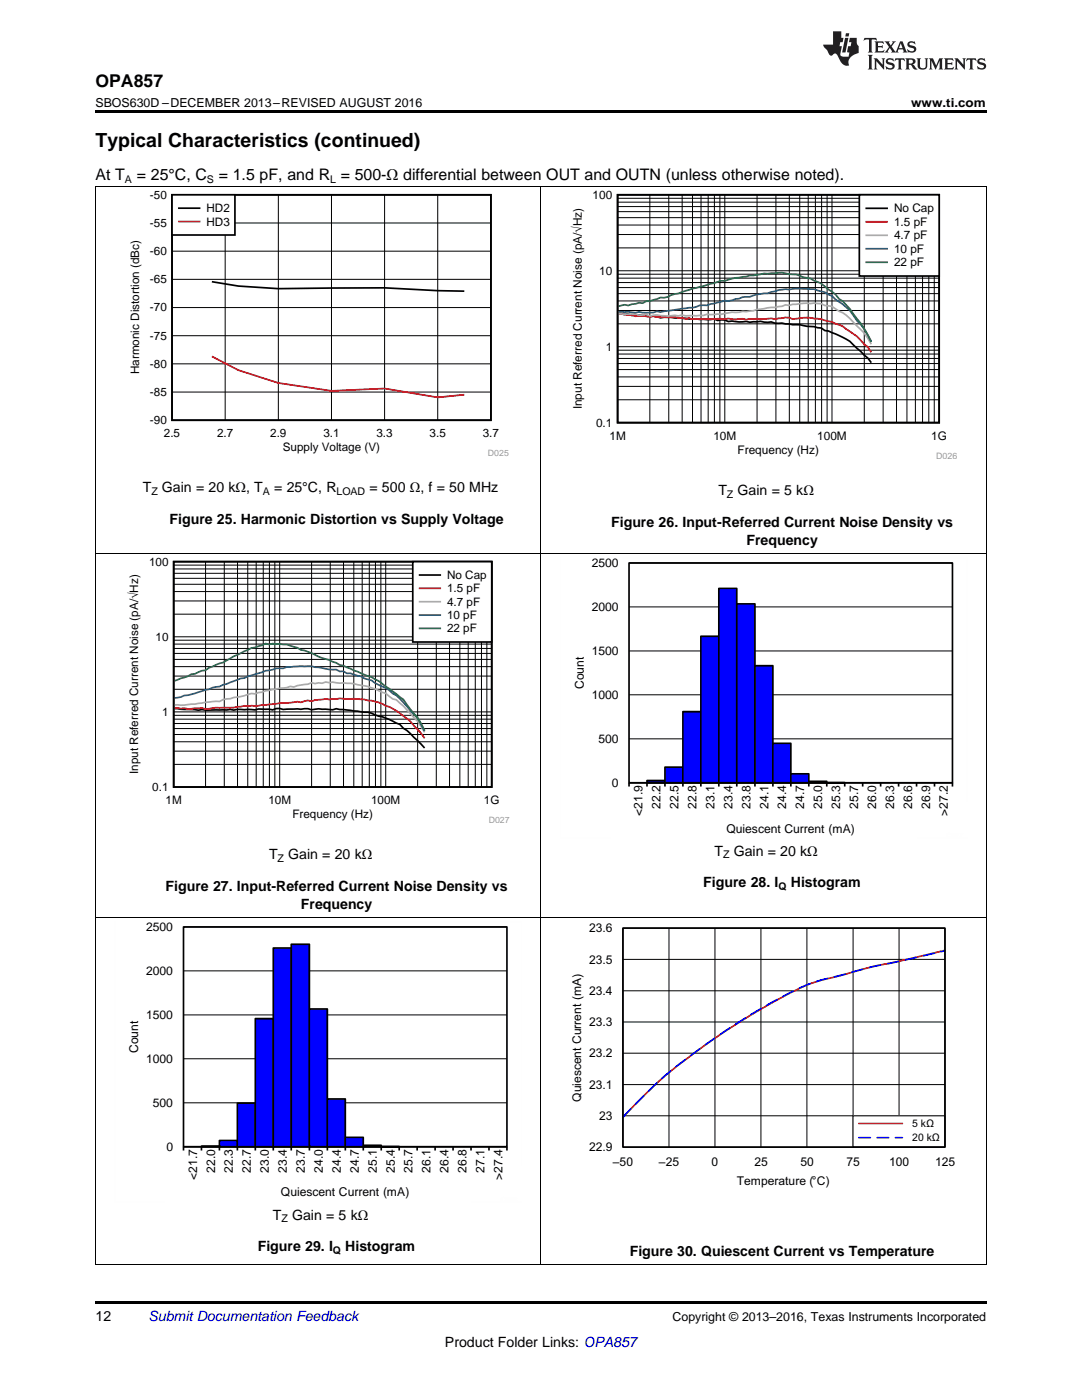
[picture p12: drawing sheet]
<svg xmlns="http://www.w3.org/2000/svg" width="216mm" height="279mm" viewBox="0 0 216 279" stroke-linecap="round" stroke-linejoin="round" font-family="sans-serif">
<path d="M19 259.7h177.8v.5h-177.8z" fill="#000"/>
<path d="M19.1 183.1v69.3M36.6 193.8h64.5M36.6 185h64.5M107.9 183.1v69.3M196.8 183.1v69.3M36.6 211.3h64.5M36.6 202.5h64.5M36.6 220.1h64.5M19 252.3h177.8" fill="none" stroke="#000" stroke-width=".2"/>
<path d="M36.6 185h64.6v43.9h-64.6zM40.2 228.7h3.6v.2h-3.6z" fill="none" stroke="#000" stroke-width=".33"/>
<path d="M40.2 228.8h3.6" fill="none" stroke="#00f" stroke-width=".2"/>
<path d="M43.8 227.6h3.6v1.3h-3.6z" fill-rule="evenodd" fill="#00f"/>
<path d="M43.8 227.6h3.6v1.3h-3.6z" fill="none" stroke="#000" stroke-width=".33"/>
<path d="M47.4 220.2h3.5v8.7h-3.5z" fill-rule="evenodd" fill="#00f"/>
<path d="M47.4 220.2h3.5v8.7h-3.5z" fill="none" stroke="#000" stroke-width=".33"/>
<path d="M50.9 203.3h3.6v25.6h-3.6z" fill-rule="evenodd" fill="#00f"/>
<path d="M50.9 203.3h3.6v25.6h-3.6z" fill="none" stroke="#000" stroke-width=".33"/>
<path d="M54.5 189.2h3.6v39.7h-3.6z" fill-rule="evenodd" fill="#00f"/>
<path d="M54.5 189.2h3.6v39.7h-3.6z" fill="none" stroke="#000" stroke-width=".33"/>
<path d="M58.1 188.4h3.6v40.5h-3.6z" fill-rule="evenodd" fill="#00f"/>
<path d="M58.1 188.4h3.6v40.5h-3.6z" fill="none" stroke="#000" stroke-width=".33"/>
<path d="M61.7 201.4h3.6v27.5h-3.6z" fill-rule="evenodd" fill="#00f"/>
<path d="M61.7 201.4h3.6v27.5h-3.6z" fill="none" stroke="#000" stroke-width=".33"/>
<path d="M65.3 219.3h3.6v9.6h-3.6z" fill-rule="evenodd" fill="#00f"/>
<path d="M65.3 219.3h3.6v9.6h-3.6z" fill="none" stroke="#000" stroke-width=".33"/>
<path d="M68.9 227h3.6v1.9h-3.6z" fill-rule="evenodd" fill="#00f"/>
<g fill="none" stroke="#000" stroke-width=".33">
<path d="M36.6 229.6v-.7h64.6v.7M40.2 228.9v.7M43.8 228.9v.7M47.4 228.9v.7M50.9 228.9v.7M54.5 228.9v.7M58.1 228.9v.7M61.7 228.9v.7M65.3 228.9v.7M68.9 227h3.6v1.9h-3.6zM68.9 228.9v.7M72.5 228.6h3.6v.3h-3.6z"/>
<path d="M72.5 228.9v.7M76.1 228.8l3.6 .1zM76.1 228.9v.7M79.7 228.9v.7M83.2 228.9v.7M86.8 228.9v.7M90.4 228.9v.7M94 228.9v.7M97.6 228.9v.7"/>
</g>
<path d="M72.5 228.7h3.6" fill="none" stroke="#00f" stroke-width=".29"/>
<path d="M76.1 228.8h3.6" fill="none" stroke="#00f" stroke-width=".2"/>
<path d="M22.9 183.9v56.1M35.4 183.9h68.7M104.1 183.9v48.7M22.9 239.9h10M94.1 239.9h10" fill="none" stroke="#fefefe" stroke-width=".2" stroke-dasharray=".4 .1" stroke-linecap="butt"/>
<g fill="none" stroke="#000" stroke-width=".2">
<path d="M124.3 185.2h64.3v43.7h-64.3zM124.3 197.7h64.3M124.3 191.5h64.3M133.5 185.2v43.7M142.7 185.2v43.7M151.8 185.2v43.7M161 185.2v43.7M170.2 185.2v43.7M179.4 185.2v43.7M124.3 216.5h64.3M124.3 210.2h64.3M124.3 204h64.3"/>
<path d="M124.3 222.7h64.3"/>
</g>
<path d="M188.5 189.7l-7.5 1.8a114.1 114.1 0 0 0-14.1 3.4 35.6 35.6 0 0 0-12.3 4.9 132.1 132.1 0 0 0-24.5 17.3l-5.8 5.9" fill="none" stroke="#f00" stroke-width=".33"/>
<path d="M124.3 223l.5-.6a92.6 92.6 0 0 1 18.8-15.9 106.8 106.8 0 0 1 18.3-10.3l5-1.3a143.7 143.7 0 0 1 15-3.6l6.6-1.6" fill="none" stroke="#00f" stroke-width=".33" stroke-dasharray="2.3 1.3"/>
<path d="M170.2 222.7h18.3v6.2h-18.3z" fill-rule="evenodd" fill="#fff"/>
<path d="M19.1 110.4v72.7M107.9 110.4v72.7M125.5 112.4h64.5M196.8 110.4v72.7M125.5 138.7h64.5M125.5 129.9h64.5M125.5 121.1h64.5M125.5 147.5h64.5M19 183h177.8M170.2 222.7h18.3v6.2h-18.3z" fill="none" stroke="#000" stroke-width=".2"/>
<path d="M171.3 224.2h8.8" fill="none" stroke="#f00" stroke-width=".33"/>
<path d="M171.3 227h8.8" fill="none" stroke="#00f" stroke-width=".33" stroke-dasharray="2.3 1.3"/>
<path d="M114.1 237h2.8M185.2 237h5.4" fill="none" stroke="#fff" stroke-width=".2" stroke-dasharray=".4 .2" stroke-linecap="butt"/>
<path d="M125.5 112.4h64.6v43.8h-64.6zM124.3 185.2h64.2v43.7h-64.2z" fill="none" stroke="#000" stroke-width=".33"/>
<path d="M129.1 155.8h3.6v.4h-3.6z" fill-rule="evenodd" fill="#00f"/>
<path d="M129.1 155.8h3.6v.4h-3.6z" fill="none" stroke="#000" stroke-width=".33"/>
<path d="M132.7 153.1h3.6v3.1h-3.6z" fill-rule="evenodd" fill="#00f"/>
<path d="M132.7 153.1h3.6v3.1h-3.6z" fill="none" stroke="#000" stroke-width=".33"/>
<path d="M136.3 142h3.5v14.2h-3.5z" fill-rule="evenodd" fill="#00f"/>
<path d="M136.3 142h3.5v14.2h-3.5z" fill="none" stroke="#000" stroke-width=".33"/>
<path d="M139.8 127h3.6v29.2h-3.6z" fill-rule="evenodd" fill="#00f"/>
<path d="M139.8 127h3.6v29.2h-3.6z" fill="none" stroke="#000" stroke-width=".33"/>
<path d="M143.4 117.4h3.6v38.8h-3.6z" fill-rule="evenodd" fill="#00f"/>
<path d="M143.4 117.4h3.6v38.8h-3.6z" fill="none" stroke="#000" stroke-width=".33"/>
<path d="M147 120.5h3.6v35.7h-3.6z" fill-rule="evenodd" fill="#00f"/>
<path d="M147 120.5h3.6v35.7h-3.6z" fill="none" stroke="#000" stroke-width=".33"/>
<path d="M150.6 132.8h3.6v23.4h-3.6z" fill-rule="evenodd" fill="#00f"/>
<path d="M150.6 132.8h3.6v23.4h-3.6z" fill="none" stroke="#000" stroke-width=".33"/>
<path d="M154.2 148.3h3.6v7.9h-3.6z" fill-rule="evenodd" fill="#00f"/>
<path d="M154.2 148.3h3.6v7.9h-3.6z" fill="none" stroke="#000" stroke-width=".33"/>
<path d="M157.8 154.4h3.6v1.8h-3.6z" fill-rule="evenodd" fill="#00f"/>
<g fill="none" stroke="#000" stroke-width=".33">
<path d="M125.5 157v-.8h64.6v.8M129.1 156.2v.8M132.7 156.2v.8M136.3 156.2v.8M139.8 156.2v.8M143.4 156.2v.8M147 156.2v.8M150.6 156.2v.8M154.2 156.2v.8M157.8 154.4h3.6v1.8h-3.6zM157.8 156.2v.8M161.4 155.9h3.6v.3h-3.6z"/>
<path d="M161.4 156.2v.8M165 156.2h3.6zM165 156.2v.8M168.6 156.2v.8M172.1 156.2v.8M175.7 156.2v.8M179.3 156.2v.8M182.9 156.2v.8M186.5 156.2v.8"/>
</g>
<path d="M161.4 156.1h3.6" fill="none" stroke="#00f" stroke-width=".29"/>
<path d="M165 156.2h3.6" fill="none" stroke="#00f" stroke-width=".2"/>
<path d="M111.8 111.3v56.1M124.3 111.3h68.7M193 111.3v48.7M111.8 167.3h10M183 167.3h10" fill="none" stroke="#fefefe" stroke-width=".2" stroke-dasharray=".4 .1" stroke-linecap="butt"/>
<path d="M25.4 111.2h76.2v53h-76.2z" fill-rule="evenodd" fill="#fff"/>
<path d="M34.7 112.1h63.4v45h-63.4zM34.8 141.4l4.8 .3 .7-.1 .7 .1 4.9-.1 .7 .1 .7-.1 3.6 .1 .7-.2 2.8 .2 .7-.3h.7l.7 .2 5-.2 .7 .3 1.4-.2 2.8 .2 .7-.3 4.9 .7a4.7 4.7 0 0 1 2.8 .6l2.2 .6 2.8 1.3 .7 .7 1.4 1.1 2.8 2.9" fill="none" stroke="#000" stroke-width=".34"/>
<g fill="none" stroke="#000" stroke-width=".2">
<path d="M34.7 119.9h63.4M34.7 118.1h63.4M34.7 116.6h63.4M34.7 115.4h63.4M34.7 114.4h63.4M34.7 113.5h63.4M34.7 112.8h63.4M41 112.1v45M44.8 112.1v45M47.4 112.1v45M49.4 112.1v45M51.1 112.1v45"/>
<path d="M52.5 112.1v45M53.8 112.1v45M54.8 112.1v45M55.8 112.1v45M62.2 112.1v45M65.9 112.1v45M68.5 112.1v45M70.6 112.1v45M72.3 112.1v45M73.7 112.1v45M74.9 112.1v45M76 112.1v45"/>
<path d="M77 112.1v45M83.3 112.1v45M87.1 112.1v45M89.7 112.1v45M91.8 112.1v45M93.4 112.1v45M94.8 112.1v45M96.1 112.1v45M97.1 112.1v45M34.7 137.6h63.4M34.7 134.9h63.4M34.7 133h63.4"/>
<path d="M34.7 131.6h63.4M34.7 130.4h63.4M34.7 129.4h63.4M34.7 128.5h63.4M34.7 127.8h63.4M34.7 127.1h63.4M34.7 122.6h63.4M34.7 152.5h63.4M34.7 149.9h63.4M34.7 148h63.4M34.7 146.6h63.4M34.7 145.4h63.4"/>
<path d="M34.7 144.4h63.4M34.7 143.5h63.4M34.7 142.8h63.4M34.7 142.1h63.4"/>
</g>
<path d="M34.8 141.4l2-.1 .7 .2 2.8-.2a5.3 5.3 0 0 0 2.8-.1 21 21 0 0 0 5.7-.3l.7 .1 .7-.2h1.4l7.7-.8 .7 .2 1.5-.4 .7 .2 .7-.3 2.1-.2 .7 .1 2.1-.2 1.4 .1a16.8 16.8 0 0 1 7.1 .9l.7 .5a14.3 14.3 0 0 1 5.6 3.9l1.4 1.5 .7 1" fill="none" stroke="#f00" stroke-width=".34"/>
<path d="M34.8 140.7h2l4.2-.5 2.8-.2 .7-.4 3.6-.6a6.9 6.9 0 0 1 2.8-.5l2.1-.6 4.2-.7 .7-.2 .7 .1 .7-.3 2.2-.3 .7-.3 .7 .2 .7-.1 .7 .1 .7-.3 .7 .1a26.4 26.4 0 0 1 6.3 .6l1.4 .2 3.6 1.4 1.4 1.1 .7 .2 2.8 2.7a13 13 0 0 1 2.8 3.8" fill="none" stroke="#aaa" stroke-width=".34"/>
<path d="M34.8 139.3l1.3-.2 .7-.3 2.1-.4 2.8-.8 .7-.4 1.4-.2 4.3-1.6 .7-.1 .7-.3 3.5-1.1 2.1-.5h1.4l.7-.3h.7a17.4 17.4 0 0 1 7.1 .4l2.1 .1 .7 .4h.7l.7 .4h.7l2.1 .6 .7 .4 1.4 .4 1.5 .9a6.1 6.1 0 0 1 2.8 1.7 11.3 11.3 0 0 1 3.5 3.4l1.4 1.5 1.4 2.6" fill="none" stroke="#295c75" stroke-width=".34"/>
<path d="M34.8 135.9l2.7-.9 .7-.5h.7l1.4-.6 .7-.1 .7-.5 1.4-.6a8.9 8.9 0 0 0 3.5-1.7l3.6-1.7 .7-.1 2.1-.8 .7 .2 .7-.2 1.4 .1a10.5 10.5 0 0 1 4.2 1.2l.7 .1 1.5 .5 1.4 .7 2.1 .7 2.1 1 .7 .1 3.5 1.6a18.5 18.5 0 0 1 5.7 3l2.8 2.2 1.4 2a12.6 12.6 0 0 1 2.8 4.2" fill="none" stroke="#286b49" stroke-width=".34"/>
<path d="M82.4 112.1h15.7v16h-15.7z" fill-rule="evenodd" fill="#fff"/>
<path d="M82.4 112.1h15.7v16h-15.7zM83.7 114.8h4.1" fill="none" stroke="#000" stroke-width=".34"/>
<path d="M83.7 117.4h4.1" fill="none" stroke="#f00" stroke-width=".34"/>
<path d="M83.7 120.1h4.1" fill="none" stroke="#aaa" stroke-width=".34"/>
<path d="M83.7 122.7h4.1" fill="none" stroke="#295c75" stroke-width=".34"/>
<path d="M83.7 125.4h4.1" fill="none" stroke="#286b49" stroke-width=".34"/>
<path d="M19.1 37.2v73.3M107.9 37.2v73.3M196.8 37.2v73.3M19 110.4h177.8" fill="none" stroke="#000" stroke-width=".2"/>
<path d="M113.8 38h77.1v53.6h-77.1z" fill-rule="evenodd" fill="#fff"/>
<path d="M123.2 38.9h64.2v45.5h-64.2zM123.4 62.5l1.3 .3 .7-.2 .7 .4 1.4-.1 .7 .1 .7-.1 .7 .2 1.5 .1 .7 .2 2.1-.1 2.9 .2a26.2 26.2 0 0 0 5.7 .2l.7 .3 1.4-.1 .7 .3h3.6l.7 .1 2.2-.2 1.4 .2 .7-.1 .7 .3h1.4l2.2 .3a6.7 6.7 0 0 1 2.8 .3l2.9 .4 .7 .5 .7 .1 2.1 .9a9.2 9.2 0 0 1 3.6 2.5l2.1 1.9 .8 1" fill="none" stroke="#000" stroke-width=".34"/>
<g fill="none" stroke="#000" stroke-width=".2">
<path d="M123.2 39.6h64.2M129.7 38.9v45.5M133.4 38.9v45.5M136.1 38.9v45.5M138.2 38.9v45.5M139.9 38.9v45.5M141.3 38.9v45.5M142.5 38.9v45.5M143.6 38.9v45.5M144.6 38.9v45.5M151.1 38.9v45.5M154.8 38.9v45.5"/>
<path d="M157.5 38.9v45.5M159.6 38.9v45.5M161.3 38.9v45.5M162.7 38.9v45.5M163.9 38.9v45.5M165 38.9v45.5M166 38.9v45.5M172.5 38.9v45.5M176.2 38.9v45.5M178.9 38.9v45.5M181 38.9v45.5M182.7 38.9v45.5"/>
<path d="M184.1 38.9v45.5M185.3 38.9v45.5M186.4 38.9v45.5M123.2 58.6h64.2M123.2 57.4h64.2M123.2 56.4h64.2M123.2 55.5h64.2M123.2 54.7h64.2M123.2 54h64.2M123.2 49.5h64.2M123.2 46.8h64.2M123.2 44.9h64.2"/>
<path d="M123.2 43.4h64.2M123.2 42.2h64.2M123.2 41.2h64.2M123.2 40.3h64.2M123.2 79.8h64.2M123.2 77.1h64.2M123.2 75.2h64.2M123.2 73.8h64.2M123.2 72.6h64.2M123.2 71.5h64.2M123.2 70.7h64.2M123.2 69.9h64.2"/>
<path d="M123.2 69.2h64.2M123.2 64.6h64.2M123.2 62h64.2M123.2 60.1h64.2"/>
</g>
<path d="M123.4 62.6h.5l.8 .2h1.4l.7 .3a4.7 4.7 0 0 1 2.8 .2l.8-.2 .7 .2 2.1-.1 3.6 .4 .7-.1 .7 .2h6.4l.7-.1a6.4 6.4 0 0 0 2.9 0l.7 .2 2.1-.2 .8 .1 2.1-.2 .7 .2 2.1-.3 1.5 .3a16.6 16.6 0 0 1 10 1.4l1.4 1a9 9 0 0 1 2.8 2.6l.7 .5 .8 1.1" fill="none" stroke="#f00" stroke-width=".34"/>
<path d="M123.4 62.4l1.3 .4a6.2 6.2 0 0 1 2.8 .1l1.4-.1 .7 .3 1.5-.2 2.1 .2 1.4-.2 .8 .1 .7-.1 .7 .1h3.5l.8-.3h2.8l2.2-.4 2.8-.1 4.3-.8 2.8-.3 .7-.3 .8 .2a17.9 17.9 0 0 1 5.7-.4h.7l.7 .4 1.4 .2 1.4 .9a6.6 6.6 0 0 1 2.9 2.2l.7 .8a9.9 9.9 0 0 1 2.9 3.6" fill="none" stroke="#aaa" stroke-width=".34"/>
<path d="M123.4 62.2l3.4 .2 .7-.2 .7 .2h2.2l.7-.3 .7 .2 4.3-.7 2.1-.2 1.4-.5h1.5l3.5-.9 1.5-.1 2.1-.6a5.1 5.1 0 0 0 2.8-.5l2.2-.3 1.4-.3a6.5 6.5 0 0 1 2.9-.4l1.4-.2 3.5 .1 2.2 .6 1.4 .8 1.4 1.1a10.8 10.8 0 0 1 3.6 3.8 12.8 12.8 0 0 1 2.9 4.1" fill="none" stroke="#295c75" stroke-width=".34"/>
<path d="M123.4 61.1l1.3-.3 .7 .2 2.1-.6 .7 .1 .7-.4h.7l2.2-.7h.7l.7-.1 .7-.4 2.2-.6a94.6 94.6 0 0 1 12.1-3.1l2.8-.3a23.6 23.6 0 0 1 5.7-.4l.8 .2a4.6 4.6 0 0 1 2.8 .6l1.4 .3 .7 .4a5.6 5.6 0 0 1 2.9 1.8l1.4 1 .7 .9a10.4 10.4 0 0 1 2.9 3l.7 .9a18.8 18.8 0 0 1 2.9 4.7" fill="none" stroke="#286b49" stroke-width=".34"/>
<path d="M171.5 38.9h15.9v16.2h-15.9z" fill-rule="evenodd" fill="#fff"/>
<path d="M171.5 38.9h15.9v16.2h-15.9zM172.9 41.6h4.1" fill="none" stroke="#000" stroke-width=".34"/>
<path d="M172.9 44.3h4.1" fill="none" stroke="#f00" stroke-width=".34"/>
<path d="M172.9 47h4.1" fill="none" stroke="#aaa" stroke-width=".34"/>
<path d="M172.9 49.6h4.1" fill="none" stroke="#295c75" stroke-width=".34"/>
<path d="M172.9 52.3h4.1" fill="none" stroke="#286b49" stroke-width=".34"/>
<path d="M25.5 38h76v53h-76z" fill-rule="evenodd" fill="#fff"/>
<path d="M34.3 38.9h63.7v45h-63.7zM42.3 56.2l5.3 .9 7.9 .5 21.2-.2 10.6 .6 5.3 .1" fill="none" stroke="#000" stroke-width=".34"/>
<path d="M44.9 38.9v45M55.5 38.9v45M66.1 38.9v45M76.7 38.9v45M87.3 38.9v45M34.3 55.7h63.7M34.3 50.1h63.7M34.3 44.5h63.7M34.3 78.2h63.7M34.3 72.6h63.7M34.3 67h63.7M34.3 61.4h63.7" fill="none" stroke="#000" stroke-width=".2"/>
<path d="M42.3 71.1l5.3 2.8 7.9 2.5 10.6 1.6 10.6-.5 10.6 1.8 5.3-.5" fill="none" stroke="#f00" stroke-width=".34"/>
<path d="M34.3 38.9h12.6v8h-12.6z" fill-rule="evenodd" fill="#fff"/>
<path d="M34.3 38.9h12.6v8h-12.6zM35.7 41.5h4.1" fill="none" stroke="#000" stroke-width=".34"/>
<path d="M35.7 44.2h4.1" fill="none" stroke="#f00" stroke-width=".34"/>
<path d="M19 37.2h177.8" fill="none" stroke="#000" stroke-width=".2"/>
<path d="M19 22h177.8v.5h-177.8z" fill="#000"/>
<g fill="#231f20">
<path d="M172.5 7.6l-.1 .5 .4-.2h.6v.1v2.1l-.2 .4h.9l-.2-.4v-2.1l.1-.1h.5l.5 .2-.2-.5zM174.5 8.3l.2 .3v1.5l-.2 .4h1.8l.2-.6a1.04 1.04 0 0 1-1.3 .2v-.7h.6l.3 .2v-.6l-.3 .2h-.6v-.6l.8-.1 .4 .3-.2-.5zM176.5 8.3l.9 1.1-.9 1.1h.8l-.2-.2 .4-.7 .5 .7-.2 .2h1.5l-.2-.2 .2-.4h.9l.1 .4-.2 .2h1l-.3-.3-.7-1.9h-.5l-.9 2-.8-1 .9-1h-.8l.1 .3-.4 .5-.3-.6 .1-.2zM179.7 8.6l.4 1h-.7zM181.3 8.4a.63 .63 0 0 0-.2 .7 .63 .63 0 0 0 .6 .4l.6 .2 .1 .2a.75 .75 0 0 1-.7 .4 .75 .75 0 0 1-.6-.5l.1 .7 .1-.1a1.11 1.11 0 0 0 1.5-.6 1.13 1.13 0 0 0-1.2-.8l-.1-.4a1.04 1.04 0 0 1 1.2 .2l-.2-.5-.2 .1-.4-.2zM173.2 10.9l.2 .4v2.2l-.2 .4h1l-.3-.4v-2.2l.3-.4zM174.3 11.6l.3 .4v1.5l-.3 .4h.8l-.2-.4v-1.3l1.5 1.7v-1.9l.2-.4h-.7l.2 .4v.9l-1.1-1.3zM177 11.8a.62 .62 0 0 0-.2 .7 .62 .62 0 0 0 .6 .4l.6 .1 .1 .3a.76 .76 0 0 1-.7 .3 .76 .76 0 0 1-.7-.4l.2 .7 .1-.1a1.11 1.11 0 0 0 1.5-.6 1.13 1.13 0 0 0-1.2-.8l-.1-.4a1.04 1.04 0 0 1 1.2 .2l-.2-.6-.2 .1-.5-.1zM178.7 11.6l-.2 .6a.61 .61 0 0 1 .8-.3v1.6l-.2 .4h.9l-.2-.4v-1.6a.63 .63 0 0 1 .7 .3l-.1-.6zM180.6 11.6l.3 .4v1.5l-.3 .4h1l-.2-.2-.1-.8 .6 .2a.76 .76 0 0 0 1.2 .7l-1-1a.58 .58 0 0 0 .6-.5 .58 .58 0 0 0-.5-.6zM181.4 11.9h.1a.45 .45 0 0 1 .5 .1 .45 .45 0 0 1 .1 .5l-.8 .2zM182.9 11.6l.2 .2a2.17 2.17 0 0 0 .3 1.9 .99 .99 0 0 0 1.6-.6v-1.1l.2-.4h-.7l.2 .2a1.92 1.92 0 0 1-.2 1.8 .6 .6 0 0 1-.9-.5v-1.1l.2-.4zM185.4 11.6l.2 .4v1.5l-.2 .4h.7l-.2-.4v-1.4l.8 1.8 .8-1.8v1.4l-.2 .4h.9l-.2-.4v-1.5l.2-.4h-.8l-.6 1.5-.6-1.5zM188.4 11.6l.2 .4v1.5l-.2 .4h1.8l.1-.6a1.04 1.04 0 0 1-1.2 .1v-.6h.5l.4 .2v-.6l-.4 .2h-.5v-.7h.8l.3 .3-.1-.6zM190.5 11.6l.2 .4v1.5l-.2 .4h.7l-.2-.4v-1.3l1.5 1.7v-1.9l.2-.4h-.7l.2 .4v.9l-1.1-1.3zM192.9 11.6l-.1 .6a.61 .61 0 0 1 .7-.3l.1 1.6-.3 .4h1l-.3-.4 .1-1.6a.63 .63 0 0 1 .7 .3l-.1-.6zM195.2 11.8a.62 .62 0 0 0-.2 .7 .62 .62 0 0 0 .6 .4l.6 .1 .1 .3a.76 .76 0 0 1-.7 .3 .76 .76 0 0 1-.6-.4l.1 .7 .1-.1a1.11 1.11 0 0 0 1.6-.6 1.13 1.13 0 0 0-1.3-.8l-.1-.4a1.04 1.04 0 0 1 1.2 .2l-.1-.6-.2 .1-.5-.1z"/>
<path d="M166.2 6.3v2.6h-1.9v.4l.8 .9a.91 .91 0 0 0 1 .8 .56 .56 0 0 1 .5-.3 .56 .56 0 0 1 .5 .3l.4 .8a1.53 1.53 0 0 0 1.9 1.2 1.54 1.54 0 0 1 1-2.1l.9-.3v-1.4a1.52 1.52 0 0 1-.4-1.6h-1.3l-.2 .8h.5l-.2 .8h-.5l-.1 1v.2l.4 .1-.2 .8a1.93 1.93 0 0 1-1.6-.3l.3-1.8h-.5l.2-.8h.4l.2-.8h-.4v-1.3zM168.6 7.6l-.6 2.9h.7l.6-2.9zM168.8 6.6l-.1 .7h.6l.2-.7z"/>
</g>
<text font-size="3.9" x="19" y="29.3">Typical Characteristics (continued)</text>
<text font-size="3.5" x="19" y="17.3">OPA857</text>
<g font-size="3.2">
<text x="19" y="36">At T</text>
<text x="27.3" y="36">= 25°C, C</text>
<text x="43.6" y="36">= 1.5 pF, and R = 500-Ω differential between OUT and OUTN (unless otherwise noted).</text>
</g>
<g font-size="2.8">
<text x="28.5" y="98.2">T</text>
<text x="32.3" y="98.2">Gain = 20 kΩ, T</text>
<text x="54.7" y="98.2">= 25°C, R</text>
<text x="73.7" y="98.2">= 500 Ω, f = 50 MHz</text>
<text x="143.4" y="98.8">T</text>
<text x="147.2" y="98.8">Gain = 5 kΩ</text>
<text x="33.8" y="104.6">Figure 25. Harmonic Distortion vs Supply Voltage</text>
<text x="122" y="105.2">Figure 26. Input-Referred Current Noise Density vs</text>
<text x="148.9" y="108.7">Frequency</text>
<text x="53.7" y="171.4">T</text>
<text x="57.5" y="171.4">Gain = 20 kΩ</text>
<text x="142.6" y="170.7">T</text>
<text x="146.4" y="170.7">Gain = 20 kΩ</text>
<text x="33.1" y="177.8">Figure 27. Input-Referred Current Noise Density vs</text>
<text x="140.3" y="177.1">Figure 28. I</text>
<text x="157.8" y="177.1">Histogram</text>
<text x="60" y="181.3">Frequency</text>
<text x="54.5" y="243.4">T</text>
<text x="58.3" y="243.4">Gain = 5 kΩ</text>
<text x="51.4" y="249.7">Figure 29. I</text>
<text x="68.9" y="249.7">Histogram</text>
<text x="125.7" y="250.6">Figure 30. Quiescent Current vs Temperature</text>
<text x="19" y="263.6">12</text>
<text x="88.8" y="268.9">Product Folder Links: OPA857</text>
</g>
<text font-size="2.8" fill="#0000c8" x="29.6" y="263.6">Submit Documentation Feedback</text>
<g font-size="2.5">
<text x="19" y="21.4">SBOS630D –DECEMBER 2013–REVISED AUGUST 2016</text>
<text x="181.8" y="21.4">www.ti.com</text>
<text x="134.2" y="263.6">Copyright © 2013–2016, Texas Instruments Incorporated</text>
</g>
<g font-size="2.4">
<text x="118.3" y="39.7">100</text>
<text x="178.4" y="42.4">No Cap</text>
<text x="178.4" y="45.1">1.5 pF</text>
<text x="178.4" y="47.8">4.7 pF</text>
<text x="178.4" y="50.5">10 pF</text>
<text x="178.4" y="53.2">22 pF</text>
<text x="119.6" y="54.8">10</text>
<text x="120.9" y="70">1</text>
<text x="116.1" y="81.7" transform="rotate(-90 116.1 81.7)">Input Referred Current Noise (pA/óHz)</text>
<text x="118.9" y="85.1">0.1</text>
<text x="121.6" y="87.8">1M</text>
<text x="142.3" y="87.8">10M</text>
<text x="163.1" y="87.8">100M</text>
<text x="185.8" y="87.8">1G</text>
<text x="147.2" y="90.5">Frequency (Hz)</text>
<text x="118.1" y="113.2">2500</text>
<text x="118.1" y="122">2000</text>
<text x="118.1" y="130.7">1500</text>
<text x="116.5" y="137.5" transform="rotate(-90 116.5 137.5)">Count</text>
<text x="118.1" y="139.5">1000</text>
<text x="119.4" y="148.3">500</text>
<text x="122.1" y="157.1">0</text>
<text x="131.8" y="161.4" transform="rotate(-90 131.8 161.4)">22.2</text>
<text x="135.4" y="161.4" transform="rotate(-90 135.4 161.4)">22.5</text>
<text x="139" y="161.4" transform="rotate(-90 139 161.4)">22.8</text>
<text x="142.6" y="161.4" transform="rotate(-90 142.6 161.4)">23.1</text>
<text x="146.1" y="161.4" transform="rotate(-90 146.1 161.4)">23.4</text>
<text x="149.7" y="161.4" transform="rotate(-90 149.7 161.4)">23.8</text>
<text x="153.3" y="161.4" transform="rotate(-90 153.3 161.4)">24.1</text>
<text x="156.9" y="161.4" transform="rotate(-90 156.9 161.4)">24.4</text>
<text x="160.5" y="161.4" transform="rotate(-90 160.5 161.4)">24.7</text>
<text x="164.1" y="161.4" transform="rotate(-90 164.1 161.4)">25.0</text>
<text x="167.7" y="161.4" transform="rotate(-90 167.7 161.4)">25.3</text>
<text x="171.2" y="161.4" transform="rotate(-90 171.2 161.4)">25.7</text>
<text x="174.8" y="161.4" transform="rotate(-90 174.8 161.4)">26.0</text>
<text x="178.4" y="161.4" transform="rotate(-90 178.4 161.4)">26.3</text>
<text x="182" y="161.4" transform="rotate(-90 182 161.4)">26.6</text>
<text x="185.6" y="161.4" transform="rotate(-90 185.6 161.4)">26.9</text>
<text x="128.2" y="162.8" transform="rotate(-90 128.2 162.8)">&lt;21.9</text>
<text x="145" y="166.1">Quiescent Current (mA)</text>
<text x="189.2" y="162.8" transform="rotate(-90 189.2 162.8)">&gt;27.2</text>
<text x="29.2" y="185.8">2500</text>
<text x="117.5" y="186.1">23.6</text>
<text x="29.2" y="194.6">2000</text>
<text x="117.5" y="192.3">23.5</text>
<text x="29.2" y="203.4">1500</text>
<text x="117.5" y="198.6">23.4</text>
<text x="117.5" y="204.8">23.3</text>
<text x="27.6" y="210.1" transform="rotate(-90 27.6 210.1)">Count</text>
<text x="29.2" y="212.2">1000</text>
<text x="117.5" y="211">23.2</text>
<text x="30.5" y="220.9">500</text>
<text x="116" y="219.9" transform="rotate(-90 116 219.9)">Quiescent Current (mA)</text>
<text x="117.5" y="217.3">23.1</text>
<text x="119.5" y="223.5">23</text>
<text x="33.2" y="229.7">0</text>
<text x="117.5" y="229.8">22.9</text>
<text x="122.3" y="232.7">–50</text>
<text x="131.5" y="232.7">–25</text>
<text x="142" y="232.7">0</text>
<text x="150.5" y="232.7">25</text>
<text x="159.7" y="232.7">50</text>
<text x="168.9" y="232.7">75</text>
<text x="177.4" y="232.7">100</text>
<text x="186.6" y="232.7">125</text>
<text x="39.3" y="235.4" transform="rotate(-90 39.3 235.4)">&lt;21.7</text>
<text x="42.9" y="234" transform="rotate(-90 42.9 234)">22.0</text>
<text x="46.5" y="234" transform="rotate(-90 46.5 234)">22.3</text>
<text x="50.1" y="234" transform="rotate(-90 50.1 234)">22.7</text>
<text x="53.7" y="234" transform="rotate(-90 53.7 234)">23.0</text>
<text x="56.1" y="238.8">Quiescent Current (mA)</text>
<text x="57.2" y="234" transform="rotate(-90 57.2 234)">23.4</text>
<text x="60.8" y="234" transform="rotate(-90 60.8 234)">23.7</text>
<text x="64.4" y="234" transform="rotate(-90 64.4 234)">24.0</text>
<text x="68" y="234" transform="rotate(-90 68 234)">24.4</text>
<text x="71.6" y="234" transform="rotate(-90 71.6 234)">24.7</text>
<text x="75.2" y="234" transform="rotate(-90 75.2 234)">25.1</text>
<text x="78.8" y="234" transform="rotate(-90 78.8 234)">25.4</text>
<text x="82.3" y="234" transform="rotate(-90 82.3 234)">25.7</text>
<text x="85.9" y="234" transform="rotate(-90 85.9 234)">26.1</text>
<text x="89.5" y="234" transform="rotate(-90 89.5 234)">26.4</text>
<text x="93.1" y="234" transform="rotate(-90 93.1 234)">26.8</text>
<text x="96.7" y="234" transform="rotate(-90 96.7 234)">27.1</text>
<text x="100.3" y="235.4" transform="rotate(-90 100.3 235.4)">&gt;27.4</text>
<text x="147" y="236.5">Temperature (°C)</text>
</g>
<g font-size="2.3">
<text x="29.9" y="39.6">-50</text>
<text x="29.9" y="45.3">-55</text>
<text x="41.2" y="42.4">HD2</text>
<text x="41.2" y="45">HD3</text>
<text x="29.9" y="50.9">-60</text>
<text x="29.9" y="56.5">-65</text>
<text x="29.9" y="62.1">-70</text>
<text x="29.9" y="67.8">-75</text>
<text x="27.8" y="74.7" transform="rotate(-90 27.8 74.7)">Harmonic Distortion (dBc)</text>
<text x="29.9" y="73.4">-80</text>
<text x="29.9" y="79">-85</text>
<text x="29.9" y="84.6">-90</text>
<text x="32.7" y="87.3">2.5</text>
<text x="43.3" y="87.3">2.7</text>
<text x="53.9" y="87.3">2.9</text>
<text x="56.4" y="90">Supply Voltage (V)</text>
<text x="64.5" y="87.3">3.1</text>
<text x="75.1" y="87.3">3.3</text>
<text x="85.7" y="87.3">3.5</text>
<text x="96.3" y="87.3">3.7</text>
<text x="29.7" y="112.9">100</text>
<text x="89.2" y="115.6">No Cap</text>
<text x="89.2" y="118.2">1.5 pF</text>
<text x="89.2" y="120.9">4.7 pF</text>
<text x="89.2" y="123.6">10 pF</text>
<text x="31" y="127.9">10</text>
<text x="89.2" y="126.2">22 pF</text>
<text x="32.3" y="142.8">1</text>
<text x="27.6" y="154.5" transform="rotate(-90 27.6 154.5)">Input Referred Current Noise (pA/óHz)</text>
<text x="30.4" y="157.8">0.1</text>
<text x="33" y="160.5">1M</text>
<text x="53.5" y="160.5">10M</text>
<text x="74" y="160.5">100M</text>
<text x="96.6" y="160.5">1G</text>
<text x="58.3" y="163.2">Frequency (Hz)</text>
</g>
<g font-size="2.1">
<text x="24.9" y="36.6">A</text>
<text x="41.3" y="36.6">S</text>
<text x="65.9" y="36.6">L</text>
<text x="30.2" y="98.8">Z</text>
<text x="52.5" y="98.8">A</text>
<text x="67.1" y="98.8">LOAD</text>
<text x="145.1" y="99.4">Z</text>
<text x="55.4" y="172">Z</text>
<text x="144.3" y="171.3">Z</text>
<text x="155.3" y="177.7">Q</text>
<text x="182" y="225">5 kΩ</text>
<text x="182" y="227.8">20 kΩ</text>
<text x="56.2" y="243.9">Z</text>
<text x="66.4" y="250.3">Q</text>
</g>
<text font-size="1.8" fill="#999" x="186.8" y="91.5">D026</text>
<g font-size="1.7" fill="#999">
<text x="97.4" y="91">D025</text>
<text x="97.5" y="164.2">D027</text>
</g>
</svg>
